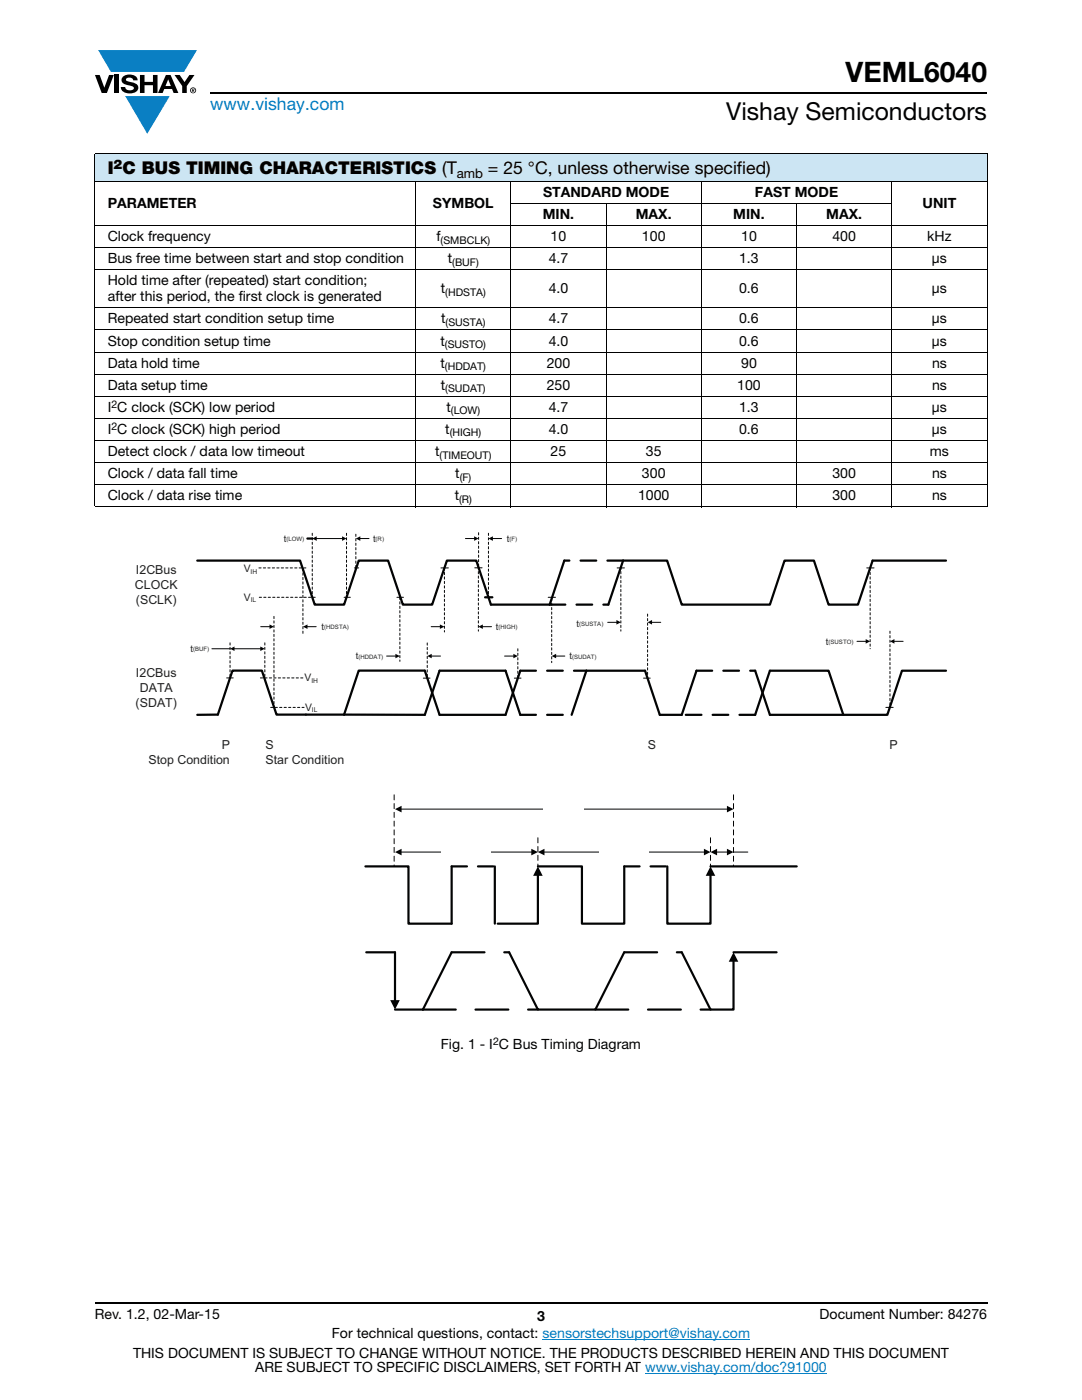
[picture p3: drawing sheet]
<svg xmlns="http://www.w3.org/2000/svg" width="216mm" height="279mm" viewBox="0 0 216 279" stroke-linecap="round" stroke-linejoin="round" font-family="sans-serif">
<g fill="#0a7fc3">
<path d="M19.6 10h19.7l-2.6 4.3h-1.1h-13.5z"/>
<path d="M25 19.2h8.9l-4.5 7.5z"/>
</g>
<g fill="#000">
<path d="M18.9 15h1l.9 2.5 1-2.5h.9l-1.4 3.6h-1zM22.9 15h.9v3.6h-.9zM24.6 15.3a2.1 2.1 0 0 1 2.8 .3l.1 .4h-.9a.79 .79 0 0 0-.7-.5 .79 .79 0 0 0-.8 .4l.3 .3 1 .2a1.08 1.08 0 0 1 1.2 1 1.08 1.08 0 0 1-1.1 1.2 1.73 1.73 0 0 1-2.4-1.2h.9a.96 .96 0 0 0 .8 .6 .96 .96 0 0 0 .9-.4 1.31 1.31 0 0 0-1.2-.6 1.03 1.03 0 0 1-1.1-.6 1.03 1.03 0 0 1 .2-1.1zM27.9 15h.9v1.3h1.7v-1.3h.9v3.6h-.9v-1.6h-1.7v1.6h-.9zM34.8 15h1.1l.9 1.4 1-1.4h1l-1.5 2.2v1.4h-.9v-1.4z"/>
<path d="M33.6 15.9l.5 1.3h-1.1zM33.1 15l-1.6 3.6h1l.3-.8h1.5l.3 .8h1l-1.6-3.6z"/>
<path d="M38.4 17.8h.2v.2h-.2zM38.3 17.7v.7h.1v-.3l.4 .3-.2-.3 .2-.2-.1-.2z"/>
<path d="M38.1 18a.46 .46 0 0 1 .9 0 .46 .46 0 0 1-.9 0zM37.9 18a.6 .6 0 0 0 1.2 0 .6 .6 0 0 0-1.2 0z"/>
</g>
<path d="M42 18.6h155M18.9 260h178.1" fill="none" stroke="#000" stroke-width=".36"/>
<path d="M108.2 267.3h41.5M128.7 274h36.3" fill="none" stroke="#007ec4" stroke-width=".2"/>
<path d="M18.9 30.7h178.1v5.5h-178.1z" fill="#cce5f3"/>
<g fill="none" stroke="#000" stroke-width=".2">
<path d="M18.9 30.7h178.1M18.9 36.2h178.1M18.9 30.8v70.2M83 36.1v65.1M102 36.1v65.1M140 36.1v65.1M177.9 36.1v65.1M197 30.8v70.2M18.9 45h178.1M18.9 49.4h178.1M18.9 53.8h178.1M101.9 40.6h76.1"/>
<path d="M120.9 40.5v60.7M159 40.5v60.7M18.9 61.4h178.1M18.9 65.8h178.1M18.9 70.3h178.1M18.9 74.7h178.1M18.9 79.1h178.1M18.9 83.5h178.1M18.9 87.9h178.1M18.9 92.3h178.1M18.9 96.7h178.1M18.9 101.1h178.1"/>
</g>
<path d="M26.9 106.2h162.1v99h-162.1z" fill="#fff"/>
<path d="M39.4 111.9h20.5l2.9 8.8h5.9l2.9-8.8h5.8l3 8.8h5.8l3-8.8h5.8l3 8.8h11.7l2.9-8.8M96.8 119.2h1.4M188.8 111.9h-14.7l-2.9 8.8h-5.9l-2.9-8.8h-5.9l-2.9 8.8h-17.6l-2.9-8.8h-8.8l-2.9 8.8M103.8 133.9l-2.9 8.8h-13.2l-2.9-8.9h-13.2l-2.9 8.8M139 133.9l-3 8.8h-4.3l-3-8.8h-11.7l-2.9 8.8M150.7 133.9l2.9 8.8h14.7M188.8 133.9h-8.8l-2.9 8.8h-8.8l-3-8.8h-11.7l-2.9 8.8M68.7 142.6l16.1 .1 2.9-8.8h13.2l2.9 8.8M68.7 142.6h-13.5l-2.9-8.8h-5.9l-2.9 8.8-4.1 .1" fill="none" stroke="#020303" stroke-width=".45"/>
<path d="M124.3 111.9h-11.7M103.8 133.9h13.2M109.7 120.7h11.7M139 133.9h11.7M103.8 142.7h10.3M150.7 142.7h-14.7" fill="none" stroke="#020303" stroke-width=".45" stroke-dasharray="3.1 2.2"/>
<g fill="none" stroke="#020303" stroke-width=".2" stroke-dasharray=".4 .4">
<path d="M60.4 113.4v13.1M61 113.3h-9.3M62.3 106.4v12.8M62.9 119.2h-11.2M69.1 106.4v12.8M71 106.6v6.7M79.8 119.2v12.8M88.7 113.3v12.8M95.5 113.2v12.8M95.5 106.3v7M97.5 106.4v12.8M110.1 119.5v12.7"/>
<path d="M123.9 113.2v12.8M173.6 113.3v16.2M45.9 128.3v7M52 135.3h8.4M52.8 128.3v7M54.7 123v18.1M85.3 128.3v7M103.3 129.5v5.8M129.2 122.5v12.8M177.6 126v15.2M54 141.2h6.7"/>
</g>
<g fill="none" stroke="#020303" stroke-width=".2">
<path d="M63.1 107.5h5.3M68.7 119.2h1.2M70.7 113.3h.9M79.2 119.2h1.3M88 113.3h1.5M94.7 113.3h1.5M109.4 119.2h1.4M123.1 113.3h1.5M172.9 113.3h1.5M45.2 135.3h1.3M84.5 135.3h1.3M102.6 135.3h1.4"/>
<path d="M128.4 135.3h1.3M176.8 141.2h1.4"/>
</g>
<g fill="#020303">
<path d="M62.3 107.5l.9-.5v.9z"/>
<path d="M68.3 107l.8 .5-.8 .4z"/>
</g>
<path d="M61.3 107.5h1" fill="none" stroke="#020303" stroke-width=".45"/>
<path d="M71.8 107.5h1.8" fill="none" stroke="#020303" stroke-width=".2"/>
<path d="M71 107.5l.9-.5v.9z" fill="#020303"/>
<path d="M98.2 107.5h1.9" fill="none" stroke="#020303" stroke-width=".2"/>
<path d="M97.5 107.5l.9-.5v.9z" fill="#020303"/>
<path d="M92.9 107.5h1.8" fill="none" stroke="#020303" stroke-width=".2"/>
<path d="M94.6 107l.9 .5-.9 .4z" fill="#020303"/>
<path d="M52 125.1h1.9" fill="none" stroke="#020303" stroke-width=".2"/>
<path d="M53.8 124.6l.9 .5-.9 .4z" fill="#020303"/>
<path d="M61.2 125.1h1.9" fill="none" stroke="#020303" stroke-width=".2"/>
<path d="M60.4 125.1l1-.5v.9z" fill="#020303"/>
<path d="M46.7 129.5h5.4" fill="none" stroke="#020303" stroke-width=".2"/>
<g fill="#020303">
<path d="M45.9 129.5l.9-.5v.9z"/>
<path d="M51.9 129l.9 .5-.9 .4z"/>
</g>
<path d="M77.1 130.9h1.9" fill="none" stroke="#020303" stroke-width=".2"/>
<path d="M78.9 130.5l.9 .4-.9 .5z" fill="#020303"/>
<path d="M86 130.9h1.9" fill="none" stroke="#020303" stroke-width=".2"/>
<path d="M85.3 130.9l.8-.4v.9z" fill="#020303"/>
<path d="M96.2 125.1h1.9" fill="none" stroke="#020303" stroke-width=".2"/>
<path d="M95.5 125.1l.8-.5v.9z" fill="#020303"/>
<path d="M86 125.1h1.9" fill="none" stroke="#020303" stroke-width=".2"/>
<path d="M87.8 124.6l.9 .5-.9 .4z" fill="#020303"/>
<path d="M110.9 130.9h1.8" fill="none" stroke="#020303" stroke-width=".2"/>
<path d="M110.1 130.9l.9-.4v.9z" fill="#020303"/>
<path d="M100.7 130.9h1.8" fill="none" stroke="#020303" stroke-width=".2"/>
<path d="M102.4 130.5l.9 .4-.9 .5z" fill="#020303"/>
<path d="M130 124.2h1.8" fill="none" stroke="#020303" stroke-width=".2"/>
<path d="M129.2 124.2l.9-.5v.9z" fill="#020303"/>
<path d="M121.3 124.2h1.8" fill="none" stroke="#020303" stroke-width=".2"/>
<path d="M123 123.7l.9 .5-.9 .4z" fill="#020303"/>
<path d="M178.4 128h1.8" fill="none" stroke="#020303" stroke-width=".2"/>
<path d="M177.6 128l.9-.5v1z" fill="#020303"/>
<path d="M171 128h1.8" fill="none" stroke="#020303" stroke-width=".2"/>
<path d="M172.7 127.5l.9 .5-.9 .5z" fill="#020303"/>
<path d="M42.3 129.5h3.6" fill="none" stroke="#020303" stroke-width=".2"/>
<path d="M90.1 172.9v11.4M98.7 172.9v11.4M107.3 174.6v9.7h-8" fill="none" stroke="#020303" stroke-width=".44"/>
<path d="M90.1 172.9h8.6" fill="none" stroke="#020303" stroke-width=".44" stroke-dasharray="3.1 2.2"/>
<path d="M107.3 172.9l1 1.9h-1.9z" fill="#020303"/>
<path d="M107.3 172.9h8.8v11.4h8.5v-11.4M133.2 172.9v11.4h8.6v-9.7" fill="none" stroke="#020303" stroke-width=".44"/>
<path d="M124.6 172.9h8.6" fill="none" stroke="#020303" stroke-width=".44" stroke-dasharray="3.1 2.2"/>
<path d="M141.8 172.9l.9 1.9h-1.9z" fill="#020303"/>
<path d="M141.8 172.9h17.2M73.1 190.1h5.7v9.7M90.1 190.1l-5.7 11.4" fill="none" stroke="#020303" stroke-width=".44"/>
<path d="M77.9 199.6h1.9l-1 1.9z" fill="#020303"/>
<path d="M101.6 190.1l5.7 11.4h11.5l5.8-11.4M136 190.1l5.8 11.4h4.6v-9.8M78.8 201.5h5.6" fill="none" stroke="#020303" stroke-width=".44"/>
<path d="M90.1 190.1h11.5M124.6 190.1h11.4" fill="none" stroke="#020303" stroke-width=".44" stroke-dasharray="6.6 3.9"/>
<path d="M146.4 190.1l.9 1.8h-1.9z" fill="#020303"/>
<path d="M146.4 190.1h8.6" fill="none" stroke="#020303" stroke-width=".44"/>
<path d="M84.4 201.5h22.9M118.8 201.5h23" fill="none" stroke="#020303" stroke-width=".44" stroke-dasharray="6.6 3.9"/>
<path d="M78.6 158.6v14.3M146.4 158.6v14.3" fill="none" stroke="#020303" stroke-width=".2" stroke-dasharray="1 .7"/>
<path d="M80 161.5h65.2" fill="none" stroke="#020303" stroke-width=".2"/>
<g fill="#020303">
<path d="M78.8 161.5l1.3-.7v1.3z"/>
<path d="M145.1 160.8l1.3 .7-1.3 .6z"/>
</g>
<path d="M108.5 159.8h8v3.4h-8z" fill="#fff"/>
<path d="M107.3 167.2v5.7M141.8 167.2v5.7" fill="none" stroke="#020303" stroke-width=".2" stroke-dasharray="1 .7"/>
<path d="M142.9 170h2.3" fill="none" stroke="#020303" stroke-width=".2"/>
<g fill="#020303">
<path d="M141.8 170l1.3-.6v1.3z"/>
<path d="M145.1 169.4l1.3 .6-1.3 .7z"/>
</g>
<path d="M108.5 170h32.1" fill="none" stroke="#020303" stroke-width=".2"/>
<g fill="#020303">
<path d="M107.3 170l1.3-.6v1.3z"/>
<path d="M140.5 169.4l1.3 .6-1.3 .7z"/>
</g>
<path d="M119.6 168.4h9.8v3.4h-9.8z" fill="#fff"/>
<path d="M80 170h26.2" fill="none" stroke="#020303" stroke-width=".2"/>
<g fill="#020303">
<path d="M78.8 170l1.3-.6v1.3z"/>
<path d="M106 169.4l1.3 .6-1.3 .7z"/>
</g>
<path d="M88.1 168.4h9.8v3.4h-9.8z" fill="#fff"/>
<path d="M146.4 170h2.8" fill="none" stroke="#020303" stroke-width=".2"/>
<path d="M72.9 172.9h8.6v11.4h8.6" fill="none" stroke="#020303" stroke-width=".44"/>
<text font-size="5.6" x="168.7" y="16.4">VEML6040</text>
<text font-size="4.9" x="144.9" y="24">Vishay Semiconductors</text>
<text font-size="3.5" fill="#007ec4" x="42" y="21.9">www.vishay.com</text>
<g font-size="3.5">
<text x="21.5" y="34.8">I C BUS TIMING CHARACTERISTICS (T</text>
<text x="97.3" y="34.8">= 25 °C, unless otherwise specified)</text>
</g>
<g font-size="2.8">
<text x="21.5" y="41.5">PARAMETER</text>
<text x="86.4" y="41.5">SYMBOL</text>
<text x="108.4" y="39.3">STANDARD MODE</text>
<text x="150.6" y="39.3">FAST MODE</text>
<text x="184.1" y="41.5">UNIT</text>
<text x="108.3" y="43.7">MIN.</text>
<text x="126.9" y="43.7">MAX.</text>
<text x="146.3" y="43.7">MIN.</text>
<text x="164.9" y="43.7">MAX.</text>
<text x="21.5" y="52.6">Bus free time between start and stop condition</text>
<text x="21.5" y="48.1">Clock frequency</text>
<text x="87.1" y="48.1">f</text>
<text x="89.4" y="52.6">t</text>
<text x="109.5" y="52.6">4.7</text>
<text x="109.9" y="48.1">10</text>
<text x="128.1" y="48.1">100</text>
<text x="147.5" y="52.6">1.3</text>
<text x="147.9" y="48.1">10</text>
<text x="166.1" y="48.1">400</text>
<text x="185" y="48.1">kHz</text>
<text x="186" y="52.6">μs</text>
<text x="21.5" y="57">Hold time after (repeated) start condition;</text>
<text x="88" y="58.5">t</text>
<text x="109.5" y="58.5">4.0</text>
<text x="147.5" y="58.5">0.6</text>
<text x="186" y="58.5">μs</text>
<text x="21.5" y="60.1">after this period, the first clock is generated</text>
<text x="21.5" y="64.5">Repeated start condition setup time</text>
<text x="88" y="64.5">t</text>
<text x="109.5" y="64.5">4.7</text>
<text x="147.5" y="64.5">0.6</text>
<text x="186" y="64.5">μs</text>
<text x="21.5" y="69">Stop condition setup time</text>
<text x="87.9" y="69">t</text>
<text x="109.5" y="69">4.0</text>
<text x="147.5" y="69">0.6</text>
<text x="186" y="69">μs</text>
<text x="21.5" y="73.4">Data hold time</text>
<text x="21.5" y="77.8">Data setup time</text>
<text x="87.9" y="73.4">t</text>
<text x="88" y="77.8">t</text>
<text x="109.1" y="73.4">200</text>
<text x="109.1" y="77.8">250</text>
<text x="147.1" y="77.8">100</text>
<text x="147.9" y="73.4">90</text>
<text x="186" y="77.8">ns</text>
<text x="186" y="73.4">ns</text>
<text x="21.5" y="82.2">I C clock (SCK) low period</text>
<text x="89.1" y="82.2">t</text>
<text x="109.5" y="82.2">4.7</text>
<text x="147.5" y="82.2">1.3</text>
<text x="186" y="82.2">μs</text>
<text x="21.5" y="86.6">I C clock (SCK) high period</text>
<text x="88.8" y="86.6">t</text>
<text x="109.5" y="86.6">4.0</text>
<text x="147.5" y="86.6">0.6</text>
<text x="186" y="86.6">μs</text>
<text x="21.5" y="91">Detect clock / data low timeout</text>
<text x="21.5" y="95.4">Clock / data fall time</text>
<text x="86.8" y="91">t</text>
<text x="90.8" y="95.4">t</text>
<text x="109.9" y="91">25</text>
<text x="128.1" y="95.4">300</text>
<text x="128.9" y="91">35</text>
<text x="166.1" y="95.4">300</text>
<text x="185.6" y="91">ms</text>
<text x="186" y="95.4">ns</text>
<text x="21.5" y="99.8">Clock / data rise time</text>
<text x="90.7" y="99.8">t</text>
<text x="127.3" y="99.8">1000</text>
<text x="166.1" y="99.8">300</text>
<text x="186" y="99.8">ns</text>
<text x="88" y="209.4">Fig. 1 - I C Bus Timing Diagram</text>
<text x="18.9" y="263.3">Rev. 1.2, 02-Mar-15</text>
<text x="107.2" y="263.6">3</text>
<text x="163.6" y="263.3">Document Number: 84276</text>
<text x="66.2" y="267.1">For technical questions, contact: sensorstechsupport@vishay.com</text>
<text x="26.5" y="271">THIS DOCUMENT IS SUBJECT TO CHANGE WITHOUT NOTICE. THE PRODUCTS DESCRIBED HEREIN AND THIS DOCUMENT</text>
<text x="50.9" y="273.8">ARE SUBJECT TO SPECIFIC DISCLAIMERS, SET FORTH AT www.vishay.com/doc?91000</text>
</g>
<g font-size="2.6">
<text x="22.7" y="33.8">2</text>
<text x="91.1" y="35.5">amb</text>
</g>
<g font-size="2.5" fill="#231f20">
<text x="26.9" y="117.6">CLOCK</text>
<text x="27.1" y="114.6">I2CBus</text>
<text x="27.1" y="120.6">(SCLK)</text>
<text x="27.1" y="135.1">I2CBus</text>
<text x="27.1" y="141.1">(SDAT)</text>
<text x="27.9" y="138.1">DATA</text>
<text x="44.2" y="149.5">P</text>
<text x="53" y="149.5">S</text>
<text x="129.2" y="149.5">S</text>
<text x="177.5" y="149.5">P</text>
<text x="29.6" y="152.5">Stop Condition</text>
<text x="53" y="152.5">Star Condition</text>
</g>
<g font-size="2.1">
<text x="87.9" y="48.6">(SMBCLK)</text>
<text x="90.3" y="53.1">(BUF)</text>
<text x="88.9" y="59.1">(HDSTA)</text>
<text x="88.9" y="65">(SUSTA)</text>
<text x="88.8" y="69.5">(SUSTO)</text>
<text x="88.8" y="73.9">(HDDAT)</text>
<text x="22.2" y="81.3">2</text>
<text x="88.9" y="78.3">(SUDAT)</text>
<text x="90" y="82.7">(LOW)</text>
<text x="22.2" y="85.7">2</text>
<text x="89.7" y="87.1">(HIGH)</text>
<text x="87.7" y="91.5">(TIMEOUT)</text>
<text x="91.7" y="95.9">(F)</text>
<text x="91.6" y="100.3">(R)</text>
<text x="98.4" y="208.5">2</text>
</g>
<g font-size="2.1" fill="#231f20">
<text x="48.6" y="114.2">V</text>
<text x="48.7" y="119.9">V</text>
<text x="60.7" y="135.9">V</text>
<text x="60.9" y="141.9">V</text>
</g>
<g font-size="1.9" fill="#231f20">
<text x="56.6" y="108.2">t</text>
<text x="74.4" y="108.2">t</text>
<text x="101.1" y="108.2">t</text>
<text x="64.2" y="125.7">t</text>
<text x="98.9" y="125.7">t</text>
<text x="115" y="125.2">t</text>
<text x="38" y="130.1">t</text>
<text x="71" y="131.6">t</text>
<text x="113.6" y="131.6">t</text>
<text x="164.8" y="128.7">t</text>
</g>
<g font-size="1.3" fill="#231f20">
<text x="50" y="114.5">IH</text>
<text x="50" y="120.2">IL</text>
<text x="62.1" y="136.2">IH</text>
<text x="62.2" y="142.2">IL</text>
</g>
<g font-size="1.2" fill="#231f20">
<text x="57.2" y="108">(LOW)</text>
<text x="74.9" y="108">(R)</text>
<text x="101.6" y="108">(F)</text>
<text x="64.7" y="125.6">(HDSTA)</text>
<text x="99.5" y="125.6">(HIGH)</text>
<text x="115.6" y="125">(SUSTA)</text>
<text x="38.5" y="130">(BUF)</text>
<text x="71.5" y="131.5">(HDDAT)</text>
<text x="114.1" y="131.5">(SUDAT)</text>
<text x="165.3" y="128.5">(SUSTO)</text>
</g>
</svg>
